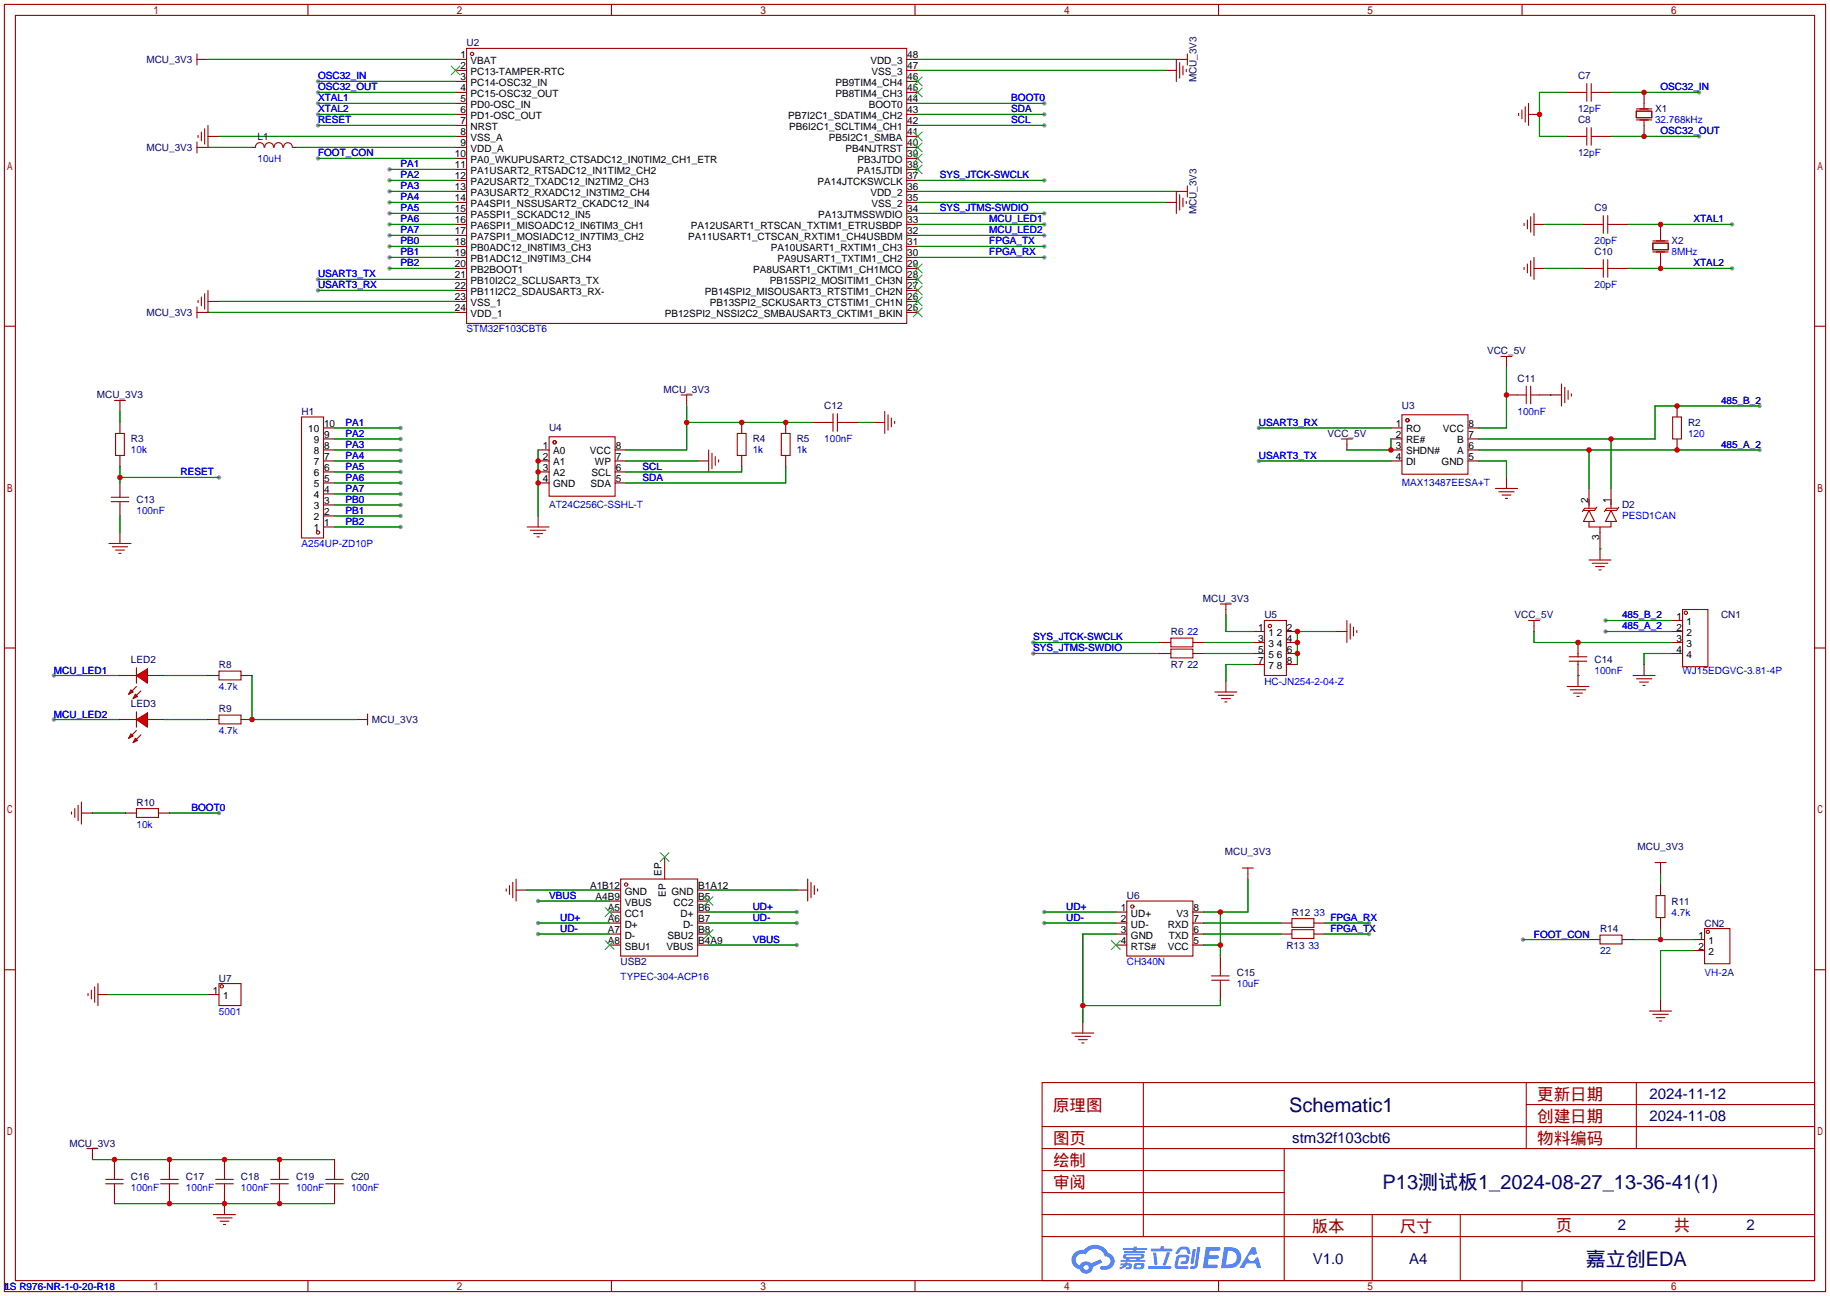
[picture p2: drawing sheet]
<svg xmlns="http://www.w3.org/2000/svg" width="422mm" height="299mm" viewBox="0 0 422 299" stroke-linecap="round" stroke-linejoin="round" font-family="sans-serif">
<g fill="#999">
<circle cx="73.4" cy="18.8" r=".51"/>
<circle cx="73.4" cy="21.3" r=".51"/>
<circle cx="73.4" cy="23.9" r=".51"/>
<circle cx="73.4" cy="26.4" r=".51"/>
<circle cx="73.4" cy="29" r=".51"/>
<circle cx="241" cy="23.9" r=".51"/>
<circle cx="50.5" cy="187.7" r=".51"/>
<circle cx="50.5" cy="110.2" r=".51"/>
<circle cx="392.2" cy="21.3" r=".51"/>
<circle cx="392.2" cy="31.5" r=".51"/>
<circle cx="399.8" cy="51.8" r=".51"/>
<circle cx="399.8" cy="62" r=".51"/>
<circle cx="12.4" cy="156" r=".51"/>
<circle cx="12.4" cy="166.1" r=".51"/>
<circle cx="241" cy="29" r=".51"/>
<circle cx="241" cy="26.4" r=".51"/>
<circle cx="73.4" cy="67.1" r=".51"/>
<circle cx="406.1" cy="103.9" r=".51"/>
<circle cx="406.1" cy="93.7" r=".51"/>
<circle cx="290.6" cy="98.8" r=".51"/>
<circle cx="290.6" cy="106.4" r=".51"/>
<circle cx="241" cy="210.6" r=".51"/>
<circle cx="241" cy="213.1" r=".51"/>
<circle cx="316" cy="213.1" r=".51"/>
<circle cx="316" cy="215.6" r=".51"/>
<circle cx="351.5" cy="216.9" r=".51"/>
<circle cx="241" cy="59.4" r=".51"/>
<circle cx="241" cy="56.9" r=".51"/>
<circle cx="241" cy="54.4" r=".51"/>
<circle cx="241" cy="51.8" r=".51"/>
<circle cx="241" cy="49.3" r=".51"/>
<circle cx="238.5" cy="148.3" r=".51"/>
<circle cx="238.5" cy="150.9" r=".51"/>
<circle cx="241" cy="41.7" r=".51"/>
<circle cx="370.6" cy="143.3" r=".51"/>
<circle cx="370.6" cy="145.8" r=".51"/>
<circle cx="89.9" cy="41.7" r=".51"/>
<circle cx="89.9" cy="62" r=".51"/>
<circle cx="73.4" cy="64.5" r=".51"/>
<circle cx="89.9" cy="44.2" r=".51"/>
<circle cx="89.9" cy="46.7" r=".51"/>
<circle cx="89.9" cy="49.3" r=".51"/>
<circle cx="89.9" cy="51.8" r=".51"/>
<circle cx="73.4" cy="36.6" r=".51"/>
<circle cx="89.9" cy="39.1" r=".51"/>
<circle cx="89.9" cy="54.4" r=".51"/>
<circle cx="89.9" cy="56.9" r=".51"/>
<circle cx="89.9" cy="59.4" r=".51"/>
<circle cx="92.5" cy="101.3" r=".51"/>
<circle cx="92.5" cy="121.7" r=".51"/>
<circle cx="92.5" cy="103.9" r=".51"/>
<circle cx="92.5" cy="106.4" r=".51"/>
<circle cx="92.5" cy="109" r=".51"/>
<circle cx="92.5" cy="111.5" r=".51"/>
<circle cx="92.5" cy="98.8" r=".51"/>
<circle cx="92.5" cy="114" r=".51"/>
<circle cx="92.5" cy="116.6" r=".51"/>
<circle cx="92.5" cy="119.1" r=".51"/>
<circle cx="183.9" cy="210.6" r=".51"/>
<circle cx="183.9" cy="213.1" r=".51"/>
<circle cx="124.2" cy="213.1" r=".51"/>
<circle cx="124.2" cy="215.6" r=".51"/>
<circle cx="183.9" cy="218.2" r=".51"/>
<circle cx="124.2" cy="208" r=".51"/>
</g>
<g fill="none" stroke="#a10000" stroke-width=".25">
<path d="M1 1h420.4v297.2h-420.4zM3.6 3.6h415.2v292.1h-415.2zM71.1 1v2.6M141.1 1v2.6M211.2 1v2.6M281.3 1v2.6M351.3 1v2.6M1 75.3h2.6M418.8 75.3h2.6M1 149.6h2.6M418.8 149.6h2.6M1 223.9h2.6"/>
<path d="M418.8 223.9h2.6M240.5 249.9h178.3v45.8h-178.3zM263.9 249.9v35.6M352.3 249.9v15.3M352.3 255h66.5M377.7 249.9v15.3M240.5 270.3h55.9M240.5 265.2h178.3M240.5 275.3h55.9M240.5 260.1h178.3M296.4 265.2v30.5M71.1 295.7v2.5"/>
<path d="M141.1 295.7v2.5M211.2 295.7v2.5M240.5 285.5h178.3M240.5 280.4h178.3M281.3 295.7v2.5M316.7 280.4v15.3M337.1 280.4v15.3M351.3 295.7v2.5"/>
</g>
<g fill="#5487ff">
<path d="M278.4 287.9h2.6a.48 .48 0 0 1 .7 .4 .48 .48 0 0 1-.7 .5h-1.8l-.1 1h1.9a.43 .43 0 0 1 .4 .5 .43 .43 0 0 1-.5 .3h-1.9l-.2 1.3h1.6a.45 .45 0 0 1 .6 .2 .45 .45 0 0 1-.1 .6l-3.3 .1z"/>
<path d="M288.9 288h.9l.4 1.4-.8 .4a.84 .84 0 0 0-1.2 .2 .84 .84 0 0 0 .3 1.2 .84 .84 0 0 0 1.2-.4l.1-.3 .6-.3 .7 2.5h-1l-.3-1h-2l-.6 1h-1.1z"/>
<path d="M275.3 288.4h.7l-.5 3.2a.36 .36 0 0 1-.3 .3 .36 .36 0 0 1-.4-.4z"/>
<path d="M276.4 287.9h.7l-.6 4.3a1.13 1.13 0 0 1-1.8 .6l.2-.4 .7-.1 .2-.2z"/>
<path d="M272.1 288.2l.6-.4h1a.77 .77 0 0 1 .8 .6l.3 .9-.1 .2h-.6l-.2-.9-.3-.1h-.9l-.7 1-.7-.1z"/>
<path d="M271.6 290l.6-.3h1.7a.81 .81 0 0 1 .6 .5 .81 .81 0 0 1-.1 .9 .81 .81 0 0 1-.9 .8h-.7a.32 .32 0 0 1-.3-.4 .32 .32 0 0 1 .4-.3h.7l.2-.9-1.6 .1-.4 1.9h2.2a.32 .32 0 0 1 .3 .4 .32 .32 0 0 1-.4 .3l-2.2-.1-.5-.3-.1-.5z"/>
<path d="M265.1 292.3h5a.33 .33 0 0 1 .3 .4 .33 .33 0 0 1-.4 .3h-4.8l-.2-.2z"/>
<path d="M269.3 289.1h.8l-.7 2a.98 .98 0 0 1-.7 1.1l-.3-.3z"/>
<path d="M266.2 289.2h.7l.3 2.6a.34 .34 0 0 1-.3 .3 .34 .34 0 0 1-.4-.2z"/>
<path d="M265.7 288.3h2.1l.3-.6h.5l-.1 .6h1.8a.32 .32 0 0 1 .4 .3 .32 .32 0 0 1-.4 .3h-4.5l-.2-.1z"/>
<path d="M258.7 291.7h.9l.1-.2h.6v.2h.8l.2 .2-.2 .9-1.3 .2v-.4h.7l.1-.4a.68 .68 0 0 0-1 .4l-1.1 .4-.2-.4 1-.4h-.7z"/>
<path d="M259.2 288.1h2.4l.1-.3h.7v.3h2.1l.3 .3-.3 .2h-2.2v.3h1.8l.2 .2-.2 .2h-4.6v-.4h2v-.3h-2.2l-.2-.1z"/>
<path d="M282.6 287.9l-.8 4.9h1.7a2.5 2.5 0 0 0 3-2.5 2.5 2.5 0 0 0-3.1-2.4zM283.4 288.8a1.65 1.65 0 0 1 2.1 1.6 1.65 1.65 0 0 1-2.2 1.5h-.3z"/>
<path d="M259.4 289.7l-.2 .7 .7 .2 .1 .3h-1.3l.1 .4h5.3l.3-.2-.2-.2h-1.2l.2-.3a.7 .7 0 0 0 .8-.2 .7 .7 0 0 0 0-.9h-4.2zM260 289.9l3.4 .1-.2 .2h-3.2zM260.7 290.6h1.7l-.2 .3h-1.4z"/>
<path d="M261.8 291.8a1.05 1.05 0 0 0 0 1.2 2.91 2.91 0 0 0 2.2-.2 .98 .98 0 0 0 0-1.2h-1.7zM262.4 292.1l.9-.1 .1 .4-.3 .2h-.8z"/>
<path d="M248.1 289.2a2.23 2.23 0 0 0-.7 2.3 2.23 2.23 0 0 0 1.8 1.6 1.58 1.58 0 0 0 1.8 .9 1.58 1.58 0 0 0 1.3-1.5l2.2-1-.5-.8-2.1 1a1.65 1.65 0 0 0-2.7 .5 1.47 1.47 0 0 1-.7-2.1 1.47 1.47 0 0 1 2.2-.4 2.3 2.3 0 0 1 2.3-1.4 2.3 2.3 0 0 1 2 1.8 1.12 1.12 0 0 1 1.3 1 1.12 1.12 0 0 1-1.1 1.2h-.7a.45 .45 0 0 0-.6 .3 .45 .45 0 0 0 .4 .6 2.21 2.21 0 0 0 2.3-.6 2.21 2.21 0 0 0 .5-2.3 2.13 2.13 0 0 0-1.3-1 3.3 3.3 0 0 0-5.6-.7l-1.1 .1zM250.1 292.7a.6 .6 0 0 1 1.2 0 .6 .6 0 0 1-1.2 0z"/>
</g>
<g fill="none" stroke="#a10000" stroke-width=".25">
<path d="M45.5 12.4v2.6M45.5 13.7h1.2M107.7 11.2h101.6v63.5h-101.6zM271.5 13.7v5.1M272.3 14.5v3.5M272.8 13.7h1.3M273 15.2v2.1M273.8 16v.5M274.1 12.4v2.6M366.3 19.3v4.1M367.3 19.3v4.1M45.5 32.8v2.5"/>
<path d="M45.5 34h1.2M45.7 31.2v.6M46.5 30.5v2M47.2 29.7v3.6M48 29v5M59 34a1.01 1.01 0 0 1 1-1.1 1.01 1.01 0 0 1 1 1.1M61.1 34a1.01 1.01 0 0 1 1-1.1 1.01 1.01 0 0 1 1 1.1M63.3 34a1.01 1.01 0 0 1 1-1.1 1.01 1.01 0 0 1 1 1.1M65.5 34a1.01 1.01 0 0 1 1-1.1 1.01 1.01 0 0 1 1 1.1M350.5 26.2v.5M351.3 25.4v2M352 24.6v3.6"/>
<path d="M352.8 23.9v5.1M364.2 21.3h2.1M364.2 31.5h2.1M366.3 29.5v4M367.3 21.3h2M367.3 29.5v4M367.3 31.5h2M377.7 25.7h3.6v1.5h-3.6zM377.7 25.1h3.6M377.7 27.7h3.6M379.5 23.9v1.2M379.5 27.7v1.3"/>
<path d="M271.5 44.2v5.1M272.3 45v3.5M272.8 44.2h1.3M273 45.7v2.1M273.8 46.5v.5M274.1 42.9v2.6M351.8 51.6v.5M352.6 50.8v2M353.3 50v3.6M354.1 49.3v5.1M354.1 59.4v5.1M368 51.8h2.1"/>
<path d="M370.1 49.8v4M370.1 59.9v4.1M371.1 51.8h2M371.1 49.8v4M371.1 59.9v4.1M381.5 56.1h3.6v1.6h-3.6zM381.5 55.6h3.6M381.5 58.2h3.6M383.3 54.4v1M383.3 58.4v1M45.5 70.9v2.5M45.5 72.1h1.2"/>
<path d="M45.7 69.3v.6M46.5 68.6v2M47.2 67.8v3.6M48 67.1v5M351.8 61.7v.5M352.6 61v2M353.3 60.2v3.6M368 62h2.1M371.1 62h2M26.4 92.5h2.6M27.7 92.5v1.2M157.2 91.2h2.6"/>
<path d="M158.5 91.2v1.3M190.2 97.5h2.1M192.3 95.5v4.1M193.3 95.5v4.1M193.3 97.5h2M204.2 95v5.1M205 95.8v3.5M205.7 96.5v2.1M206.5 97.3v.5M323.6 95.8h15.2v13.7h-15.2zM346.5 82.3h2.5M347.7 82.3v1.3"/>
<path d="M350.3 91.2h2M352.3 89.2v4M353.3 89.2v4M353.3 91.2h2M360.4 88.6v5.1M361.2 89.4v3.6M361.9 90.2v2M362.7 90.9v.5M25.7 115.8h4M25.7 114.8h4M26.7 100.1h2v5.1h-2zM27.7 114v.8"/>
<path d="M27.7 115.8v.8M126.7 100.8h15.3v13.8h-15.3zM163.6 103.9v5.1M164.3 104.6v3.6M165.1 105.4v2M165.9 106.2v.5M309.6 101.3h2.6M310.9 101.3v1.3M345.2 112.8h5.1M345.9 113.5h3.6M346.7 114.3h2M347.5 115.1h.5"/>
<path d="M366.8 117.9l1.2 2.5h-2.5zM366.8 115.3v2M368.3 117.3h-2.5l-.5 .8M368.6 117.1l-.6 .8h-2.5M371.9 117.9l1.2 2.5h-2.5zM371.9 115.3v2M373.4 117.3h-2.6l-.5 .8M373.6 117.1l-.5 .8h-2.5M25.1 125.5h5.1M25.9 126.2h3.6M26.7 127h2M27.4 127.8h.5"/>
<path d="M121.7 121.7h5M122.4 122.4h3.6M123.2 123.2h2M124 124h.5M281.7 139.4h2.5M283 139.4v1.3M366.8 120.4v1.3h5.1v-1.3M366.8 129.3h5.1M367.5 130h3.6M368.3 130.8h2M369.1 131.6h.5M369.3 121.7v1.2"/>
<path d="M31.5 154.2v3.5M280.4 159.8h5.1M291.8 143.3h5.1v12.7h-5.1zM310.9 143.3v5M311.7 144v3.6M312.4 144.8v2M313.2 145.5v.5M352.8 143.3h2.5M354.1 143.3v1.2M361.7 158.5h5.1M362.2 152.7h4.1M362.2 151.6h4.1"/>
<path d="M362.5 159.3h3.5M364.2 150.9v.7M364.2 152.7v.7M376.9 156h5.1M377.7 156.7h3.6M378.5 157.5h2M379.2 158.2h.5M388.4 140.7h5.8v13.2h-5.8zM83.6 166.1h1.2M84.8 164.8v2.6M281.2 160.5h3.5M281.9 161.3h2.1"/>
<path d="M282.7 162.1h.5M363.2 160h2.1M364 160.8h.5M16.5 187.5v.5M17.3 186.7v2M18 185.9v3.6M18.8 185.2v5M382 199.1h2.6M383.3 199.1v1.3M260.1 208h15.2v12.7h-15.2zM393.4 214.4h5.9v8.1h-5.9zM20.3 229.4v.5"/>
<path d="M21.1 228.6v2M21.8 227.8v3.6M22.6 227.1v5.1M50.5 227.1h5.1v5.1h-5.1zM247.4 238.5h5.1M248.2 239.3h3.5M279.7 226.3h4M279.7 225.3h4M281.7 223.3v2M281.7 226.3v2M380.7 233.4h5.1M381.5 234.2h3.6"/>
<path d="M382.3 234.9h2M383 235.7h.5M248.9 240h2.1M249.7 240.8h.5M20.1 265.2h2.5M21.3 265.2v1.2M24.4 273.3h4M24.4 272.3h4M26.4 270.3v2M26.4 273.3v2M37.1 273.3h4M37.1 272.3h4"/>
<path d="M39.1 270.3v2M39.1 273.3v2M49.8 273.3h4M49.8 272.3h4M51.8 270.3v2M51.8 273.3v2M62.5 273.3h4M62.5 272.3h4M64.5 270.3v2M64.5 273.3v2M75.2 273.3h4M75.2 272.3h4"/>
<path d="M77.2 270.3v2M77.2 273.3v2M49.3 280.4h5.1M50 281.2h3.6M50.8 281.9h2M51.6 282.7h.5"/>
<circle cx="109" cy="12.4" r=".38"/>
<circle cx="324.9" cy="97" r=".38"/>
<circle cx="128" cy="102.1" r=".38"/>
<circle cx="293.1" cy="144.5" r=".38"/>
<circle cx="389.1" cy="141.5" r=".38"/>
<circle cx="261.4" cy="209.3" r=".38"/>
<circle cx="394.2" cy="215.1" r=".38"/>
<circle cx="51.2" cy="227.7" r=".38"/>
</g>
<g fill="none" stroke="#870000" stroke-width=".25">
<path d="M46.7 13.7h1.3M105.2 13.7h2.5M105.2 16.3h2.5M105.2 18.8h2.5M209.3 13.7h2.5M209.3 16.3h2.5M209.3 18.8h2.5M269 16.3h2.5M271.5 13.7h1.3M46.7 34h1.3M48 31.5h2.5M58.2 34h.7"/>
<path d="M67.6 34h.7M105.2 21.3h2.5M105.2 23.9h2.5M105.2 26.4h2.5M105.2 29h2.5M105.2 31.5h2.5M105.2 34h2.5M105.2 36.6h2.5M105.2 39.1h2.5M209.3 21.3h2.5M209.3 23.9h2.5M209.3 26.4h2.5"/>
<path d="M209.3 29h2.5M209.3 31.5h2.5M209.3 34h2.5M209.3 36.6h2.5M209.3 39.1h2.5M352.8 26.4h2.5M361.7 21.3h2.5M361.7 31.5h2.5M369.3 21.3h2.6M369.3 31.5h2.6M379.5 21.3v2.6M379.5 29v2.5"/>
<path d="M105.2 41.7h2.5M105.2 44.2h2.5M105.2 46.7h2.5M105.2 49.3h2.5M105.2 51.8h2.5M105.2 54.4h2.5M105.2 56.9h2.5M105.2 59.4h2.5M209.3 41.7h2.5M209.3 44.2h2.5M209.3 46.7h2.5M209.3 49.3h2.5"/>
<path d="M209.3 51.8h2.5M209.3 54.4h2.5M209.3 56.9h2.5M209.3 59.4h2.5M269 46.7h2.5M271.5 44.2h1.3M354.1 51.8h2.5M365.5 51.8h2.5M373.1 51.8h2.6M383.3 51.8v2.6M383.3 59.4v2.6M46.7 72.1h1.3"/>
<path d="M48 69.6h2.5M105.2 62h2.5M105.2 64.5h2.5M105.2 67.1h2.5M105.2 69.6h2.5M105.2 72.1h2.5M209.3 62h2.5M209.3 64.5h2.5M209.3 67.1h2.5M209.3 69.6h2.5M209.3 72.1h2.5M354.1 62h2.5"/>
<path d="M365.5 62h2.5M373.1 62h2.6M27.7 93.7v1.3M27.7 97.5v2.6M158.5 92.5v1.2M187.7 97.5h2.5M195.3 97.5h2.6M201.7 97.5h2.5M321.1 98.8h2.5M338.8 98.8h2.6M347.7 83.6v1.2M347.7 91.2h2.6"/>
<path d="M355.3 91.2h5.1M27.7 105.2v2.5M27.7 111.5v2.5M27.7 116.6v2.5M124.2 103.9h2.5M124.2 106.4h2.5M124.2 109h2.5M124.2 111.5h2.5M124.2 119.1v2.6M142 103.9h2.5M142 106.4h2.5M142 109h2.5"/>
<path d="M142 111.5h2.5M161 106.4h2.6M310.9 102.6v1.3M321.1 103.9h2.5M321.1 106.4h2.5M321.1 101.3h2.5M338.8 103.9h2.6M338.8 106.4h2.6M338.8 101.3h2.6M347.7 110.2v2.6M366.8 112.8v3.8M371.9 112.8v3.8"/>
<path d="M27.7 122.9v2.6M369.3 122.9v6.4M27.7 156h3.8M34 156h3.8M283 140.7v1.3M283 157.2v2.6M289.3 145.8h2.5M289.3 153.4h2.5M289.3 148.3h2.5M289.3 150.9h2.5M296.9 145.8h2.6M296.9 153.4h2.6"/>
<path d="M296.9 148.3h2.6M296.9 150.9h2.6M308.4 145.8h2.5M354.1 144.5v1.3M364.2 148.3v2.6M364.2 153.4v5.1M379.5 153.4v2.6M385.8 145.8h2.6M385.8 148.3h2.6M385.8 150.9h2.6M385.8 143.3h2.6M82.3 166.1h1.3"/>
<path d="M18.8 187.7h2.5M257.6 210.6h2.5M257.6 213.1h2.5M257.6 215.6h2.5M257.6 218.2h2.5M275.3 210.6h2.6M275.3 213.1h2.6M275.3 215.6h2.6M275.3 218.2h2.6M383.3 200.4v1.3M390.9 216.9h2.5M390.9 219.5h2.5"/>
<path d="M22.6 229.6h2.5M48 229.6h2.5M249.9 236v2.5M281.7 220.7v2.6M281.7 228.3v2.6M383.3 230.9v2.5M21.3 266.4v1.3M26.4 267.7v2.6M26.4 275.3v2.6M39.1 267.7v2.6M39.1 275.3v2.6M51.8 267.7v2.6"/>
<path d="M51.8 275.3v5.1M64.5 267.7v2.6M64.5 275.3v2.6M77.2 267.7v2.6M77.2 275.3v2.6"/>
</g>
<g fill="none" stroke="#3c3" stroke-width=".25">
<path d="M104.1 15.2l2.1 2.1M106.2 15.2l-2.1 2.1M210.8 17.8l2.1 2M212.9 17.8l-2.1 2M210.8 38.1l2.1 2M210.8 35.6l2.1 2M210.8 33l2.1 2.1M210.8 30.5l2.1 2M210.8 20.3l2.1 2.1M212.9 38.1l-2.1 2M212.9 35.6l-2.1 2M212.9 33l-2.1 2.1"/>
<path d="M212.9 30.5l-2.1 2M212.9 20.3l-2.1 2.1M210.8 71.1l2.1 2.1M210.8 68.6l2.1 2M210.8 66l2.1 2.1M210.8 63.5l2.1 2M210.8 61l2.1 2M212.9 71.1l-2.1 2.1M212.9 68.6l-2.1 2M212.9 66l-2.1 2.1M212.9 63.5l-2.1 2M212.9 61l-2.1 2"/>
<path d="M256.5 217.2l2.1 2M258.6 217.2l-2.1 2"/>
</g>
<g fill="none" stroke="#008700" stroke-width=".25">
<path d="M48 13.7h57.2M73.4 18.8h31.8M211.8 13.7h59.7M211.8 16.3h57.2M48 34h10.2M50.5 31.5h54.7M68.3 34h36.9M73.4 21.3h31.8M73.4 23.9h31.8M73.4 26.4h31.8M73.4 29h31.8M211.8 23.9h29.2"/>
<path d="M211.8 26.4h29.2M211.8 29h29.2M361.7 21.3h-6.4v10.2h6.4M371.9 21.3h20.3M371.9 31.5h20.3M211.8 44.2h59.7M211.8 46.7h57.2M211.8 51.8h29.2M211.8 59.4h29.2M211.8 56.9h29.2M211.8 54.4h29.2M211.8 49.3h29.2"/>
<path d="M211.8 41.7h29.2M356.6 51.8h8.9M375.7 51.8h24.1M48 72.1h57.2M50.5 69.6h54.7M73.4 67.1h31.8M356.6 62h8.9M375.7 62h24.1M27.7 95v2.5M158.5 93.7v10.2h-14M158.5 97.5h29.2M197.9 97.5h3.8"/>
<path d="M290.6 98.8h30.5M347.7 84.8v14h-6.3M357.9 91.2h.1M406.1 93.7h-24.1v7.6h-40.6M27.7 107.7v3.8M27.7 119.1v3.8M27.7 110.2h22.8M124.2 103.9v15.2M144.5 106.4h16.5M171.2 107.7v1.3h-26.7M181.4 107.7v3.8h-36.9M290.6 106.4h30.5"/>
<path d="M321.1 101.3v2.6h-10.2M341.4 103.9h64.7M341.4 106.4h6.3v3.8M366.8 103.9v8.9M371.9 101.3v11.5M369.3 126.7h.1M12.4 156h15.3M37.8 156h10.2M58.2 156v10.1h24.1M238.5 150.9h29.2M238.5 148.3h29.2M277.9 150.9h11.4"/>
<path d="M277.9 148.3h11.4M283 142v3.8h6.3M289.3 153.4h-6.3v3.8M308.4 145.8h-8.9v7.6M354.1 145.8v2.5h31.7M364.2 156h.1M370.6 145.8h15.2M370.6 143.3h15.2M385.8 150.9h-6.3v2.5M12.4 166.1h15.3M37.8 166.1h10.2M21.3 187.7h7.7"/>
<path d="M39.1 187.7h11.4M241 213.1h16.6M241 210.6h16.6M257.6 215.6h-7.7v20.4M277.9 213.1h17.8M277.9 215.6h17.8M277.9 218.2h3.8M281.7 210.6v10.1M288 202.9v7.7h-10.1M305.8 213.1h10.2M305.8 215.6h10.2M351.5 216.9h15.3"/>
<path d="M376.9 216.9h14M383.3 201.7v2.5M383.3 214.4v2.5M390.9 219.5h-7.6v11.4M25.1 229.6h22.9M281.7 230.9v1.3h-31.8M21.3 267.7h55.9M26.4 277.9h50.8"/>
</g>
<g fill="#f00" stroke="#a10000" stroke-width=".25">
<path d="M31.5 156l2.5-1.6v3.3z"/>
<path d="M31.2 160.3l.5 .5-1 .5z"/>
<path d="M30.2 159.3l.5 .5-1 .5z"/>
</g>
<path d="M31.5 158.5l-1 1M32.5 159.5l-1 1M31.5 164.3v3.6" fill="none" stroke="#a10000" stroke-width=".25"/>
<path d="M27.7 166.1h3.8M34 166.1h3.8" fill="none" stroke="#870000" stroke-width=".25"/>
<g fill="#f00" stroke="#a10000" stroke-width=".25">
<path d="M31.5 166.1l2.5-1.5v3.3z"/>
<path d="M31.2 170.4l.5 .5-1 .5z"/>
<path d="M30.2 169.4l.5 .5-1 .5z"/>
</g>
<g fill="none" stroke="#a10000" stroke-width=".25">
<path d="M69.6 96.3h5.1v27.9h-5.1zM386.1 96.3h2v5h-2zM170.2 100.1h2v5.1h-2zM180.3 100.1h2.1v5.1h-2.1zM50.5 154.9h5.1v2.1h-5.1zM270.3 147.3h5v2.1h-5zM270.3 149.9h5v2h-5zM31.5 168.7l-1 1M32.5 169.7l-1 1M50.5 165.1h5.1v2h-5.1zM31.5 186.7h5.1v2h-5.1zM116.8 205.2v.5"/>
<path d="M117.6 204.5v2M118.4 203.7v3.6M119.1 202.9v5.1M143.3 202.9h17.7v17.8h-17.7zM186.4 202.9v5.1M187.2 203.7v3.6M188 204.5v2M188.7 205.2v.5M286.8 200.4h2.5M288 200.4v1.3M298.2 212.1h5.1v2h-5.1zM298.2 214.6h5.1v2.1h-5.1z"/>
<path d="M369.3 215.9h5.1v2h-5.1zM382.3 206.8h2v5h-2z"/>
<circle cx="73.4" cy="122.9" r=".38"/>
<circle cx="144.5" cy="204.2" r=".38"/>
</g>
<g fill="none" stroke="#870000" stroke-width=".25">
<path d="M74.7 98.8h2.5M171.2 97.5v2.6M181.4 97.5v2.6M387.1 93.7v2.6M74.7 119.1h2.5M74.7 116.6h2.5M74.7 114h2.5M74.7 111.5h2.5M74.7 109h2.5M74.7 106.4h2.5M74.7 103.9h2.5M74.7 101.3h2.5"/>
<path d="M171.2 105.2v2.5M181.4 105.2v2.5M387.1 101.3v2.6M74.7 121.7h2.5M48 156h2.5M55.6 156h2.6M267.7 148.3h2.6M267.7 150.9h2.6M275.3 148.3h2.6M275.3 150.9h2.6M48 166.1h2.5M55.6 166.1h2.6"/>
<path d="M29 187.7h2.5M36.6 187.7h2.5M153.4 197.9v5M119.1 205.5h2.6M140.7 213.1h2.6M140.7 215.6h2.6M140.7 205.5h2.6M140.7 208h2.6M140.7 210.6h2.6M140.7 218.2h2.6M161 213.1h2.6M161 215.6h2.6"/>
<path d="M161 205.5h2.6M161 208h2.6M161 210.6h2.6M161 218.2h2.6M183.9 205.5h2.5M288 201.7v1.2M295.7 213.1h2.5M295.7 215.6h2.5M303.3 213.1h2.5M303.3 215.6h2.5M366.8 216.9h2.5M374.4 216.9h2.5"/>
<path d="M383.3 204.2v2.6M383.3 211.8v2.6"/>
</g>
<g fill="none" stroke="#008700" stroke-width=".25">
<path d="M73.4 36.6h31.8M89.9 39.1h15.3M89.9 41.7h15.3M89.9 44.2h15.3M89.9 46.7h15.3M89.9 49.3h15.3M89.9 51.8h15.3M89.9 54.4h15.3M89.9 56.9h15.3M89.9 59.4h15.3M73.4 64.5h31.8M89.9 62h15.3"/>
<path d="M77.2 98.8h15.3M77.2 101.3h15.3M77.2 103.9h15.3M77.2 106.4h15.3M77.2 109h15.3M77.2 111.5h15.3M77.2 114h15.3M77.2 116.6h15.3M77.2 119.1h15.3M77.2 121.7h15.3M121.7 205.5h19M124.2 213.1h16.5"/>
<path d="M124.2 215.6h16.5M124.2 208h16.5M163.6 210.6h20.3M163.6 213.1h20.3M163.6 205.5h20.3M163.6 218.2h20.3"/>
</g>
<path d="M152.4 196.8l2 2.1M154.4 196.8l-2 2.1M139.7 209.5l2 2.1M139.7 217.2l2 2M141.7 209.5l-2 2.1M141.7 217.2l-2 2M162.6 214.6l2 2.1M162.6 207l2 2M164.6 214.6l-2 2.1M164.6 207l-2 2" fill="none" stroke="#3c3" stroke-width=".25"/>
<g fill="#c00">
<circle cx="27.7" cy="110.2" r=".63"/>
<circle cx="355.3" cy="26.4" r=".63"/>
<circle cx="379.5" cy="21.3" r=".63"/>
<circle cx="379.5" cy="31.5" r=".63"/>
<circle cx="383.3" cy="51.8" r=".63"/>
<circle cx="383.3" cy="62" r=".63"/>
<circle cx="58.2" cy="166.1" r=".63"/>
<circle cx="158.5" cy="97.5" r=".63"/>
<circle cx="171.2" cy="97.5" r=".63"/>
<circle cx="181.4" cy="97.5" r=".63"/>
<circle cx="124.2" cy="106.4" r=".63"/>
<circle cx="124.2" cy="109" r=".63"/>
<circle cx="124.2" cy="111.5" r=".63"/>
<circle cx="64.5" cy="267.7" r=".63"/>
<circle cx="51.8" cy="267.7" r=".63"/>
<circle cx="39.1" cy="267.7" r=".63"/>
<circle cx="26.4" cy="267.7" r=".63"/>
<circle cx="64.5" cy="277.9" r=".63"/>
<circle cx="51.8" cy="277.9" r=".63"/>
<circle cx="39.1" cy="277.9" r=".63"/>
<circle cx="347.7" cy="91.2" r=".63"/>
<circle cx="366.8" cy="103.9" r=".63"/>
<circle cx="387.1" cy="103.9" r=".63"/>
<circle cx="371.9" cy="101.3" r=".63"/>
<circle cx="387.1" cy="93.7" r=".63"/>
<circle cx="321.1" cy="103.9" r=".63"/>
<circle cx="249.9" cy="232.2" r=".63"/>
<circle cx="281.7" cy="210.6" r=".63"/>
<circle cx="281.7" cy="218.2" r=".63"/>
<circle cx="383.3" cy="216.9" r=".63"/>
<circle cx="299.5" cy="145.8" r=".63"/>
<circle cx="299.5" cy="148.3" r=".63"/>
<circle cx="299.5" cy="150.9" r=".63"/>
<circle cx="364.2" cy="148.3" r=".63"/>
</g>
<g font-size="4.6" fill="#000080">
<text x="297.6" y="256.6">Schematic1</text>
<text x="319.1" y="274.4">P13测试板1_2024-08-27_13-36-41(1)</text>
<text x="366" y="292.2">嘉立创EDA</text>
</g>
<g font-size="3.8" fill="#a00000">
<text x="243.1" y="256.5">原理图</text>
<text x="354.8" y="254">更新日期</text>
<text x="354.8" y="259.1">创建日期</text>
<text x="243.1" y="269.2">绘制</text>
<text x="243.1" y="264.2">图页</text>
<text x="354.8" y="264.2">物料编码</text>
<text x="243.1" y="274.3">审阅</text>
<text x="302.8" y="284.5">版本</text>
<text x="323.1" y="284.5">尺寸</text>
<text x="359.2" y="284.2">页</text>
<text x="386.3" y="284.2">共</text>
</g>
<g font-size="3.5" fill="#000080">
<text x="380.7" y="253.7">2024-11-12</text>
<text x="298.3" y="263.8">stm32f103cbt6</text>
<text x="380.7" y="258.8">2024-11-08</text>
<text x="373.4" y="283.9">2</text>
<text x="403.2" y="283.9">2</text>
<text x="303" y="291.8">V1.0</text>
<text x="325.3" y="291.8">A4</text>
</g>
<g font-size="2.3" fill="#000080">
<text x="107.7" y="10.7">U2</text>
<text x="33.8" y="14.5">MCU_3V3</text>
<text x="276.1" y="19" transform="rotate(-90 276.1 19)">MCU_3V3</text>
<text x="364.2" y="18.3">C7</text>
<text x="364.2" y="28.5">C8</text>
<text x="382" y="26">X1</text>
<text x="33.8" y="34.8">MCU_3V3</text>
<text x="59.4" y="32.3">L1</text>
<text x="276.1" y="49.5" transform="rotate(-90 276.1 49.5)">MCU_3V3</text>
<text x="368" y="48.8">C9</text>
<text x="368" y="59">C10</text>
<text x="385.8" y="56.4">X2</text>
<text x="33.8" y="72.9">MCU_3V3</text>
<text x="343.2" y="81.8">VCC_5V</text>
<text x="350.3" y="88.2">C11</text>
<text x="22.4" y="92">MCU_3V3</text>
<text x="69.6" y="95.8">H1</text>
<text x="153.2" y="90.7">MCU_3V3</text>
<text x="190.2" y="94.5">C12</text>
<text x="323.6" y="94.5">U3</text>
<text x="126.7" y="99.6">U4</text>
<text x="306.4" y="100.9">VCC_5V</text>
<text x="389.6" y="98.3">R2</text>
<text x="30.2" y="102.2">R3</text>
<text x="173.7" y="102.2">R4</text>
<text x="183.9" y="102.2">R5</text>
<text x="31.5" y="116.1">C13</text>
<text x="374.4" y="117.4">D2</text>
<text x="277.6" y="139">MCU_3V3</text>
<text x="291.8" y="142.8">U5</text>
<text x="349.6" y="142.8">VCC_5V</text>
<text x="397.3" y="142.8">CN1</text>
<text x="270.3" y="146.6">R6</text>
<text x="30.2" y="153">LED2</text>
<text x="50.5" y="154.2">R8</text>
<text x="270.3" y="154.2">R7</text>
<text x="368" y="153">C14</text>
<text x="30.2" y="163.1">LED3</text>
<text x="50.5" y="164.4">R9</text>
<text x="85.9" y="166.9">MCU_3V3</text>
<text x="31.5" y="186">R10</text>
<text x="282.7" y="197.4">MCU_3V3</text>
<text x="378" y="196.1">MCU_3V3</text>
<text x="260.1" y="207.6">U6</text>
<text x="385.8" y="208.8">R11</text>
<text x="298.2" y="211.4">R12</text>
<text x="369.3" y="215.2">R14</text>
<text x="393.4" y="213.9">CN2</text>
<text x="296.9" y="219">R13</text>
<text x="50.5" y="226.6">U7</text>
<text x="143.3" y="222.8">USB2</text>
<text x="285.5" y="225.3">C15</text>
<text x="16" y="264.7">MCU_3V3</text>
<text x="30.2" y="272.3">C16</text>
<text x="42.9" y="272.3">C17</text>
<text x="55.6" y="272.3">C18</text>
<text x="68.3" y="272.3">C19</text>
<text x="81" y="272.3">C20</text>
<text x="1" y="297.7">1</text>
</g>
<g font-size="2.3">
<text x="106.3" y="13.5">1</text>
<text x="106.3" y="16">2</text>
<text x="108.6" y="14.8">VBAT</text>
<text x="108.6" y="17.3">PC13-TAMPER-RTC</text>
<text x="200.9" y="14.8">VDD_3</text>
<text x="201.2" y="17.3">VSS_3</text>
<text x="209.4" y="16">47</text>
<text x="209.4" y="13.5">48</text>
<text x="106.3" y="18.6">3</text>
<text x="106.3" y="21.1">4</text>
<text x="106.3" y="23.6">5</text>
<text x="108.6" y="19.8">PC14-OSC32_IN</text>
<text x="108.6" y="22.4">PC15-OSC32_OUT</text>
<text x="192.8" y="22.4">PB8TIM4_CH3</text>
<text x="192.8" y="19.8">PB9TIM4_CH4</text>
<text x="209.4" y="23.6">44</text>
<text x="209.4" y="21.1">45</text>
<text x="209.4" y="18.6">46</text>
<text x="106.3" y="26.2">6</text>
<text x="106.3" y="28.7">7</text>
<text x="108.6" y="24.9">PD0-OSC_IN</text>
<text x="108.6" y="27.5">PD1-OSC_OUT</text>
<text x="108.6" y="30">NRST</text>
<text x="181.9" y="27.5">PB7I2C1_SDATIM4_CH2</text>
<text x="182.2" y="30">PB6I2C1_SCLTIM4_CH1</text>
<text x="200.5" y="24.9">BOOT0</text>
<text x="209.4" y="28.7">42</text>
<text x="209.4" y="26.2">43</text>
<text x="106.3" y="31.3">8</text>
<text x="106.3" y="33.8">9</text>
<text x="108.6" y="32.5">VSS_A</text>
<text x="108.6" y="35.1">VDD_A</text>
<text x="191.3" y="32.5">PB5I2C1_SMBA</text>
<text x="195.1" y="35.1">PB4NJTRST</text>
<text x="209.4" y="33.8">40</text>
<text x="209.4" y="31.3">41</text>
<text x="105" y="36.3">10</text>
<text x="105" y="38.9">11</text>
<text x="105" y="41.4">12</text>
<text x="108.6" y="37.6">PA0_WKUPUSART2_CTSADC12_IN0TIM2_CH1_ETR</text>
<text x="108.6" y="40.2">PA1USART2_RTSADC12_IN1TIM2_CH2</text>
<text x="197.8" y="40.2">PA15JTDI</text>
<text x="198" y="37.6">PB3JTDO</text>
<text x="209.4" y="41.4">37</text>
<text x="209.4" y="38.9">38</text>
<text x="209.4" y="36.3">39</text>
<text x="105" y="44">13</text>
<text x="105" y="46.5">14</text>
<text x="108.6" y="42.7">PA2USART2_TXADC12_IN2TIM2_CH3</text>
<text x="108.6" y="45.2">PA3USART2_RXADC12_IN3TIM2_CH4</text>
<text x="108.6" y="47.8">PA4SPI1_NSSUSART2_CKADC12_IN4</text>
<text x="188.7" y="42.7">PA14JTCKSWCLK</text>
<text x="200.9" y="45.2">VDD_2</text>
<text x="201.2" y="47.8">VSS_2</text>
<text x="209.4" y="46.5">35</text>
<text x="209.4" y="44">36</text>
<text x="105" y="49">15</text>
<text x="105" y="51.6">16</text>
<text x="108.6" y="50.3">PA5SPI1_SCKADC12_IN5</text>
<text x="108.6" y="52.9">PA6SPI1_MISOADC12_IN6TIM3_CH1</text>
<text x="159.5" y="52.9">PA12USART1_RTSCAN_TXTIM1_ETRUSBDP</text>
<text x="188.9" y="50.3">PA13JTMSSWDIO</text>
<text x="209.4" y="51.6">33</text>
<text x="209.4" y="49">34</text>
<text x="105" y="54.1">17</text>
<text x="105" y="56.7">18</text>
<text x="105" y="59.2">19</text>
<text x="108.6" y="55.4">PA7SPI1_MOSIADC12_IN7TIM3_CH2</text>
<text x="108.6" y="57.9">PB0ADC12_IN8TIM3_CH3</text>
<text x="158.8" y="55.4">PA11USART1_CTSCAN_RXTIM1_CH4USBDM</text>
<text x="177.9" y="57.9">PA10USART1_RXTIM1_CH3</text>
<text x="209.4" y="59.2">30</text>
<text x="209.4" y="56.7">31</text>
<text x="209.4" y="54.1">32</text>
<text x="105" y="61.7">20</text>
<text x="105" y="64.3">21</text>
<text x="108.6" y="60.5">PB1ADC12_IN9TIM3_CH4</text>
<text x="108.6" y="63">PB2BOOT1</text>
<text x="108.6" y="65.6">PB10I2C2_SCLUSART3_TX</text>
<text x="173.8" y="63">PA8USART1_CKTIM1_CH1MCO</text>
<text x="177.7" y="65.6">PB15SPI2_MOSITIM1_CH3N</text>
<text x="179.5" y="60.5">PA9USART1_TXTIM1_CH2</text>
<text x="209.4" y="64.3">28</text>
<text x="209.4" y="61.7">29</text>
<text x="105" y="66.8">22</text>
<text x="105" y="69.4">23</text>
<text x="105" y="71.9">24</text>
<text x="108.6" y="68.1">PB11I2C2_SDAUSART3_RX-</text>
<text x="108.6" y="70.6">VSS_1</text>
<text x="162.7" y="68.1">PB14SPI2_MISOUSART3_RTSTIM1_CH2N</text>
<text x="163.8" y="70.6">PB13SPI2_SCKUSART3_CTSTIM1_CH1N</text>
<text x="209.4" y="71.9">25</text>
<text x="209.4" y="69.4">26</text>
<text x="209.4" y="66.8">27</text>
<text x="108.6" y="73.2">VDD_1</text>
<text x="153.4" y="73.2">PB12SPI2_NSSI2C2_SMBAUSART3_CKTIM1_BKIN</text>
<text x="71.2" y="99.8">10</text>
<text x="74.8" y="101.1">9</text>
<text x="74.8" y="98.6">10</text>
<text x="322.2" y="98.6">1</text>
<text x="322.2" y="101.1">2</text>
<text x="324.5" y="99.8">RO</text>
<text x="333" y="99.8">VCC</text>
<text x="339" y="101.1">7</text>
<text x="339" y="98.6">8</text>
<text x="72.5" y="107.5">7</text>
<text x="72.5" y="104.9">8</text>
<text x="72.5" y="102.4">9</text>
<text x="74.8" y="106.2">7</text>
<text x="74.8" y="103.7">8</text>
<text x="125.3" y="103.7">1</text>
<text x="125.3" y="106.2">2</text>
<text x="127.7" y="104.9">A0</text>
<text x="127.7" y="107.5">A1</text>
<text x="136.2" y="104.9">VCC</text>
<text x="137.3" y="107.5">WP</text>
<text x="142.1" y="106.2">7</text>
<text x="142.1" y="103.7">8</text>
<text x="322.2" y="103.7">3</text>
<text x="322.2" y="106.2">4</text>
<text x="324.5" y="102.4">RE#</text>
<text x="324.5" y="104.9">SHDN#</text>
<text x="324.5" y="107.5">DI</text>
<text x="332.8" y="107.5">GND</text>
<text x="336.4" y="104.9">A</text>
<text x="336.4" y="102.4">B</text>
<text x="339" y="106.2">5</text>
<text x="339" y="103.7">6</text>
<text x="72.5" y="112.5">5</text>
<text x="72.5" y="110">6</text>
<text x="74.8" y="113.8">4</text>
<text x="74.8" y="111.3">5</text>
<text x="74.8" y="108.7">6</text>
<text x="125.3" y="108.7">3</text>
<text x="125.3" y="111.3">4</text>
<text x="127.7" y="110">A2</text>
<text x="127.7" y="112.5">GND</text>
<text x="136.3" y="112.5">SDA</text>
<text x="136.6" y="110">SCL</text>
<text x="142.1" y="111.3">5</text>
<text x="142.1" y="108.7">6</text>
<text x="72.5" y="117.6">3</text>
<text x="72.5" y="115.1">4</text>
<text x="74.8" y="118.9">2</text>
<text x="74.8" y="116.4">3</text>
<text x="366.5" y="116.1" transform="rotate(-90 366.5 116.1)">2</text>
<text x="371.6" y="116.1" transform="rotate(-90 371.6 116.1)">1</text>
<text x="72.5" y="122.7">1</text>
<text x="72.5" y="120.2">2</text>
<text x="74.8" y="121.4">1</text>
<text x="369.1" y="124.7" transform="rotate(-90 369.1 124.7)">3</text>
<text x="387" y="143">1</text>
<text x="290.4" y="145.6">1</text>
<text x="290.4" y="148.1">3</text>
<text x="292.8" y="146.8">1</text>
<text x="292.8" y="149.4">3</text>
<text x="294.7" y="149.4">4</text>
<text x="294.7" y="146.8">2</text>
<text x="297.1" y="148.1">4</text>
<text x="297.1" y="145.6">2</text>
<text x="387" y="145.6">2</text>
<text x="387" y="148.1">3</text>
<text x="389.3" y="144.3">1</text>
<text x="389.3" y="146.8">2</text>
<text x="389.3" y="149.4">3</text>
<text x="290.4" y="150.6">5</text>
<text x="290.4" y="153.2">7</text>
<text x="292.8" y="151.9">5</text>
<text x="292.8" y="154.5">7</text>
<text x="294.7" y="154.5">8</text>
<text x="294.7" y="151.9">6</text>
<text x="297.1" y="153.2">8</text>
<text x="297.1" y="150.6">6</text>
<text x="387" y="150.6">4</text>
<text x="389.3" y="151.9">4</text>
<text x="152.7" y="202.2" transform="rotate(-90 152.7 202.2)">EP</text>
<text x="136.2" y="205.3">A1B12</text>
<text x="137.5" y="207.8">A4B9</text>
<text x="144.2" y="206.5">GND</text>
<text x="144.2" y="209.1">VBUS</text>
<text x="153.7" y="207" transform="rotate(-90 153.7 207)">EP</text>
<text x="155" y="206.5">GND</text>
<text x="155.5" y="209.1">CC2</text>
<text x="161.2" y="207.8">B5</text>
<text x="161.2" y="205.3">B1A12</text>
<text x="140.3" y="210.3">A5</text>
<text x="140.3" y="212.9">A6</text>
<text x="140.3" y="215.4">A7</text>
<text x="144.2" y="211.6">CC1</text>
<text x="144.2" y="214.1">D+</text>
<text x="157.1" y="211.6">D+</text>
<text x="157.7" y="214.1">D-</text>
<text x="161.2" y="215.4">B8</text>
<text x="161.2" y="212.9">B7</text>
<text x="161.2" y="210.3">B6</text>
<text x="258.7" y="215.4">3</text>
<text x="258.7" y="212.9">2</text>
<text x="258.7" y="210.3">1</text>
<text x="261" y="214.1">UD-</text>
<text x="261" y="211.6">UD+</text>
<text x="269.5" y="214.1">RXD</text>
<text x="271.6" y="211.6">V3</text>
<text x="275.5" y="210.3">8</text>
<text x="275.5" y="212.9">7</text>
<text x="275.5" y="215.4">6</text>
<text x="140.3" y="218">A8</text>
<text x="144.2" y="216.7">D-</text>
<text x="144.2" y="219.2">SBU1</text>
<text x="153.8" y="219.2">VBUS</text>
<text x="154.1" y="216.7">SBU2</text>
<text x="161.2" y="218">B4A9</text>
<text x="258.7" y="218">4</text>
<text x="261" y="219.2">RTS#</text>
<text x="261" y="216.7">GND</text>
<text x="269.5" y="219.2">VCC</text>
<text x="269.8" y="216.7">TXD</text>
<text x="275.5" y="218">5</text>
<text x="392" y="216.7">1</text>
<text x="392" y="219.2">2</text>
<text x="394.4" y="218">1</text>
<text x="394.4" y="220.5">2</text>
<text x="49.1" y="229.4">1</text>
<text x="51.5" y="230.7">1</text>
</g>
<g font-size="2.3" fill="#00f">
<text x="73.4" y="18.3">OSC32_IN</text>
<text x="73.4" y="20.9">OSC32_OUT</text>
<text x="73.4" y="23.4">XTAL1</text>
<text x="233.4" y="23.4">BOOT0</text>
<text x="383.3" y="20.9">OSC32_IN</text>
<text x="73.4" y="26">XTAL2</text>
<text x="73.4" y="28.5">RESET</text>
<text x="233.4" y="28.5">SCL</text>
<text x="233.4" y="26">SDA</text>
<text x="364.2" y="26">12pF</text>
<text x="382" y="28.5">32.768kHz</text>
<text x="383.3" y="31">OSC32_OUT</text>
<text x="59.4" y="37.4">10uH</text>
<text x="73.4" y="36.1">FOOT_CON</text>
<text x="92.5" y="41.2">PA2</text>
<text x="92.5" y="38.7">PA1</text>
<text x="216.9" y="41.2">SYS_JTCK-SWCLK</text>
<text x="364.2" y="36.1">12pF</text>
<text x="92.5" y="43.7">PA3</text>
<text x="92.5" y="46.3">PA4</text>
<text x="92.5" y="48.8">PA5</text>
<text x="92.5" y="51.4">PA6</text>
<text x="92.5" y="53.9">PA7</text>
<text x="216.9" y="48.8">SYS_JTMS-SWDIO</text>
<text x="228.3" y="53.9">MCU_LED2</text>
<text x="228.3" y="51.4">MCU_LED1</text>
<text x="390.9" y="51.4">XTAL1</text>
<text x="92.5" y="56.4">PB0</text>
<text x="92.5" y="59">PB1</text>
<text x="228.3" y="59">FPGA_RX</text>
<text x="228.3" y="56.4">FPGA_TX</text>
<text x="368" y="56.4">20pF</text>
<text x="385.8" y="59">8MHz</text>
<text x="73.4" y="64.1">USART3_TX</text>
<text x="92.5" y="61.5">PB2</text>
<text x="390.9" y="61.5">XTAL2</text>
<text x="73.4" y="66.6">USART3_RX</text>
<text x="368" y="66.6">20pF</text>
<text x="107.7" y="76.8">STM32F103CBT6</text>
<text x="350.3" y="95.8">100nF</text>
<text x="397.3" y="93.3">485_B_2</text>
<text x="79.8" y="100.9">PA2</text>
<text x="79.8" y="98.3">PA1</text>
<text x="290.6" y="98.3">USART3_RX</text>
<text x="389.6" y="100.9">120</text>
<text x="30.2" y="104.7">10k</text>
<text x="79.8" y="103.4">PA3</text>
<text x="79.8" y="106">PA4</text>
<text x="173.7" y="104.7">1k</text>
<text x="183.9" y="104.7">1k</text>
<text x="190.2" y="102.2">100nF</text>
<text x="290.6" y="106">USART3_TX</text>
<text x="397.3" y="103.4">485_A_2</text>
<text x="41.7" y="109.8">RESET</text>
<text x="79.8" y="108.5">PA5</text>
<text x="79.8" y="111">PA6</text>
<text x="79.8" y="113.6">PA7</text>
<text x="148.3" y="108.5">SCL</text>
<text x="148.3" y="111">SDA</text>
<text x="323.6" y="112.3">MAX13487EESA+T</text>
<text x="31.5" y="118.7">100nF</text>
<text x="79.8" y="116.1">PB0</text>
<text x="79.8" y="118.7">PB1</text>
<text x="126.7" y="117.4">AT24C256C-SSHL-T</text>
<text x="374.4" y="119.9">PESD1CAN</text>
<text x="79.8" y="121.2">PB2</text>
<text x="69.6" y="126.3">A254UP-ZD10P</text>
<text x="374.4" y="142.8">485_B_2</text>
<text x="238.5" y="147.9">SYS_JTCK-SWCLK</text>
<text x="274.1" y="146.6">22</text>
<text x="374.4" y="145.3">485_A_2</text>
<text x="12.4" y="155.5">MCU_LED1</text>
<text x="238.5" y="150.4">SYS_JTMS-SWDIO</text>
<text x="274.1" y="154.2">22</text>
<text x="368" y="155.5">100nF</text>
<text x="388.4" y="155.5">WJ15EDGVC-3.81-4P</text>
<text x="50.5" y="159.3">4.7k</text>
<text x="291.8" y="158">HC-JN254-2-04-Z</text>
<text x="12.4" y="165.7">MCU_LED2</text>
<text x="50.5" y="169.5">4.7k</text>
<text x="31.5" y="191.1">10k</text>
<text x="44.2" y="187.2">BOOT0</text>
<text x="126.7" y="207.6">VBUS</text>
<text x="129.3" y="212.6">UD+</text>
<text x="129.3" y="215.2">UD-</text>
<text x="173.7" y="210.1">UD+</text>
<text x="173.7" y="212.6">UD-</text>
<text x="246.1" y="210.1">UD+</text>
<text x="246.1" y="212.6">UD-</text>
<text x="303.3" y="211.4">33</text>
<text x="307.1" y="212.6">FPGA_RX</text>
<text x="307.1" y="215.2">FPGA_TX</text>
<text x="385.8" y="211.4">4.7k</text>
<text x="173.7" y="217.7">VBUS</text>
<text x="302" y="219">33</text>
<text x="354.1" y="216.5">FOOT_CON</text>
<text x="369.3" y="220.3">22</text>
<text x="143.3" y="226.4">TYPEC-304-ACP16</text>
<text x="260.1" y="222.8">CH340N</text>
<text x="285.5" y="227.9">10uF</text>
<text x="393.4" y="225.3">VH-2A</text>
<text x="50.5" y="234.2">5001</text>
<text x="30.2" y="274.9">100nF</text>
<text x="42.9" y="274.9">100nF</text>
<text x="55.6" y="274.9">100nF</text>
<text x="68.3" y="274.9">100nF</text>
<text x="81" y="274.9">100nF</text>
<text x="1" y="297.7">LS R976-NR-1-0-20-R18</text>
</g>
</svg>
